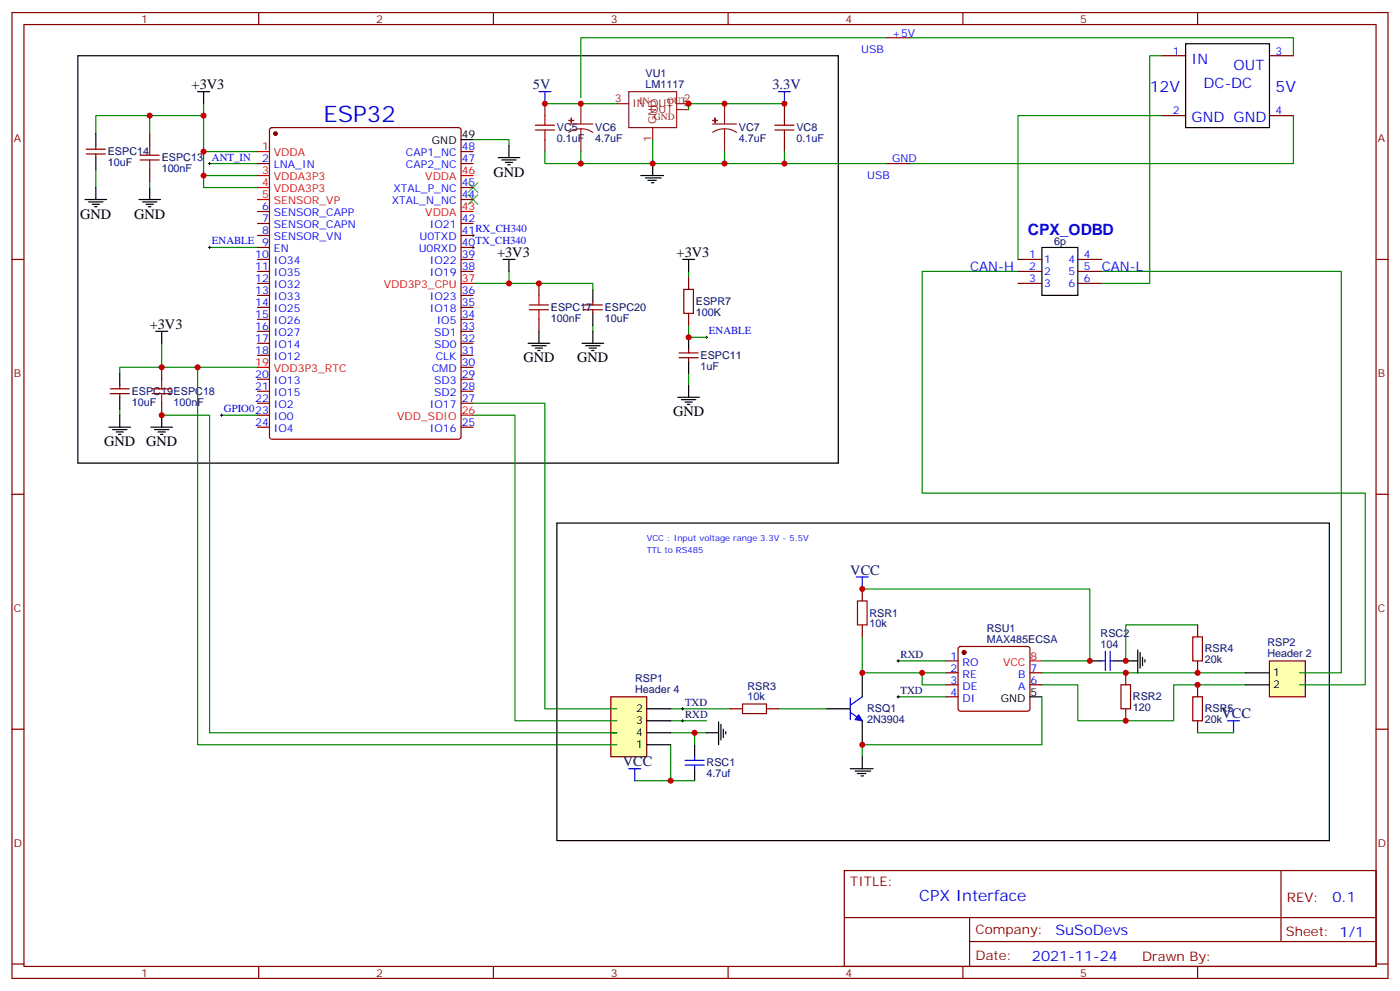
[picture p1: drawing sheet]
<svg xmlns="http://www.w3.org/2000/svg" width="412mm" height="292mm" viewBox="0 0 412 292" stroke-linecap="round" stroke-linejoin="round" font-family="sans-serif">
<g fill="none" stroke="#870000" stroke-width=".35">
<path d="M3.5 3.7h405.4v284.3h-405.4zM7.1 7.2h398.2v277.3h-398.2zM76.2 3.7v3.5M145.3 3.7v3.5M214.5 3.7v3.5M283.6 3.7v3.5M352.8 3.7v3.5M3.5 76.4h3.6M405.3 76.4h3.6M3.5 145.5h3.6M405.3 145.5h3.6M278.7 194.6h3.5"/>
<path d="M278.7 198.1h3.5M282.5 190.5l.4-.2h19.8l.5 .2 .2 .5v17.7l-.2 .5-.5 .2h-19.8l-.5-.3-.2-.4v-17.7zM303.4 198.1h3.5M3.5 214.7h3.6M278.7 201.6h3.5M278.7 205.1h3.5M303.4 201.6h3.5M405.3 214.7h3.6M248.7 256.3h156.6v28.2h-156.6zM377.3 256.3v20.9M248.7 270.1h156.5M285.6 277.2h119.6"/>
<path d="M285.6 270.1v14.2M3.5 283.8h3.6M76.2 284.5v3.5M145.3 284.5v3.5M214.5 284.5v3.5M283.6 284.5v3.5M352.8 284.5v3.5M405.3 283.8h3.6"/>
</g>
<circle cx="284" cy="192.1" r=".53" fill="#870000" stroke="#870000" stroke-width=".35"/>
<g fill="none" stroke="#000" stroke-width=".35">
<path d="M254 198.1v7M321 194.6h3.6M328.1 194.6h7M335.1 191.4v6.7M335.8 192.1v4.6M336.5 193.5v2.5M337.3 194.2v.7M204.6 219.3v3.5M208.1 215.7h3.6M211.7 212.5v6.8M212.4 213.3v4.5M213.1 214.7v2.4"/>
<path d="M213.8 215.4v.7M243.4 208.7h7.1M254 212.2v7.1M303.4 205.1h3.5M204.6 226.3v3.5M250.5 226.3h6.7M251.9 227h4.6M252.6 227.7h2.5M253.6 228.4h.8M254 222.8v3.5"/>
</g>
<path d="M303.4 194.6h3.5" fill="none" stroke="#f00" stroke-width=".35"/>
<path d="M254 187.5v10.6h24.7M264.6 194.6h14.1M271.6 198.1v3.5h7.1M306.9 198.1h60M197.6 219.3v10.5h-10.6M197.6 212.2h10.5M197.6 215.7h10.5M204.6 215.7v3.6M264.6 205.1h14.1M306.9 205.1v14.2h-52.9v3.5M306.9 201.6h10.6v10.6h28.2v-10.6h21.2M197.6 229.8h7" fill="none" stroke="#008700" stroke-width=".35"/>
<path d="M264.2 194.6h.7M264.6 194.2v.7M200.7 212.2h.7M201.1 211.8v.7M264.2 205.1h.7M264.6 204.8v.7" fill="none" stroke="#000" stroke-width=".29"/>
<g fill="none" stroke="#00f" stroke-width=".35">
<path d="M252.2 169.9h3.6M254 169.9v3.5M324.6 194.6h1M325.6 191.7v5.7M327 191.7v5.7M327 194.6h1.1M250.5 209.7l3.5 2.5M250.5 205.5v6.3M254 205.1l-3.5 2.5M201.8 225.2h5.6M201.8 223.8h5.6M204.6 222.8v1"/>
<path d="M204.6 225.2v1.1"/>
</g>
<path d="M252.9 210.4l1.1 1.8-2.1-.4z" fill="#00f" stroke="#00f" stroke-width=".35"/>
<path d="M373.9 194.6h10.6v10.5h-10.6z" fill="#ffffb0" stroke="#800000" stroke-width=".35"/>
<path d="M164 154h227.6v93.5h-227.6zM366.9 198.1h7M366.9 201.6h7" fill="none" stroke="#000" stroke-width=".35"/>
<path d="M254 173.4h67v21.2h-14.1M352.8 184h-21.2v10.6M197.6 208.7h17.6M229.3 208.7h14.1" fill="none" stroke="#008700" stroke-width=".35"/>
<path d="M361.6 212.2h3.5M363.4 212.2v3.5" fill="none" stroke="#00f" stroke-width=".35"/>
<path d="M200.7 208.7h.7M201.1 208.3v.7" fill="none" stroke="#000" stroke-width=".29"/>
<path d="M252.6 176.9h2.8v7.1h-2.8z" fill="none" stroke="#a10000" stroke-width=".35"/>
<path d="M254 173.4v3.5M254 184v3.5" fill="none" stroke="#870000" stroke-width=".35"/>
<path d="M179.9 205.1h10.6v17.7h-10.6z" fill="#ffffb0" stroke="#800000" stroke-width=".35"/>
<g fill="none" stroke="#000" stroke-width=".35">
<path d="M22.9 16.4h224v119.9h-224zM349.2 12.9h24.7v24.7h-24.7zM28.2 39.3v3.6M58.2 27h3.5M60 27v3.5M25 58.7h6.4M26.1 59.4h4.2M28.2 46.4v3.5M28.2 55.2v3.5M40.9 58.7h6.4M42 59.4h4.2M44.1 55.2v3.5"/>
<path d="M135.8 41.1h3.5M146.8 46.4h6.3M147.8 47.1h4.2M148.9 47.8h2.1M149.6 48.5h.7M149.9 42.9v3.5M188.7 51.7h6.7M190.1 52.4h4.6M190.9 53.1h2.4M191.9 53.8h.7M192.3 48.2v3.5M27.2 60.1h2.1"/>
<path d="M27.9 60.9h.7M43 60.1h2.2M43.7 60.9h.7M148.2 76.4h3.5M149.9 76.4v3.5M201.1 76.4h3.5M202.8 76.4v3.5M306.9 72.8h10.6v14.2h-10.6zM45.9 97.5h3.5M47.6 97.5v3.6M158.7 97.5v3.6M174.6 85.2v3.5"/>
<path d="M174.6 92.3v3.5M174.6 97.5v3.6M202.8 99.3v3.5M35.3 109.9v3.5M35.3 116.9v3.6M155.6 101.1h6.3M156.6 101.8h4.3M157.7 102.5h2.1M158.4 103.2h.7M171.4 101.1h6.4M172.5 101.8h4.2M173.6 102.5h2.1"/>
<path d="M174.3 103.2h.7M199.7 116.9h6.3M200.7 117.7h4.3M201.8 118.4h2.1M202.5 119.1h.7M202.8 106.4v3.5M202.8 113.4v3.5M32.1 125.8h6.4M33.2 126.5h4.2M34.2 127.2h2.1M34.9 127.9h.7M35.3 122.2v3.6"/>
<path d="M44.4 125.8h6.4M45.5 126.5h4.2M46.6 127.2h2.1M47.3 127.9h.7M47.6 122.2v3.6M190.5 219.3h7.1M190.5 215.7h7.1M190.5 212.2h7.1M190.5 208.7h7.1"/>
</g>
<g fill="none" stroke="#a10000" stroke-width=".35">
<path d="M157.7 38.3h5.6M157.7 36.9h5.6M160.5 34v2.9M160.5 38.3v2.8M228.2 38.3h5.7M228.2 36.9h5.7M231.1 34v2.9M231.1 38.3v2.8M41.3 45.7h5.6M41.3 47.1h5.6M44.1 42.9v2.8M44.1 47.1v2.8"/>
<path d="M155.9 89.8h5.7M155.9 91.2h5.7M158.7 87v2.8M158.7 91.2v2.8M201.4 85.2h2.9v7.1h-2.9zM44.8 114.5h5.6M44.8 115.9h5.6M47.6 111.7v2.8M47.6 115.9v2.8M351.4 187.5h2.8v7.1h-2.8zM218.7 207.3h7.1v2.8h-7.1zM330.2 201.6h2.8v7.1h-2.8z"/>
<path d="M351.4 205.1h2.8v7.1h-2.8z"/>
</g>
<g fill="none" stroke="#870000" stroke-width=".35">
<path d="M261.1 11.1h7M342.2 16.4h7M373.9 16.4h7.1M44.1 39.3v3.6M79.6 37.8l.5-.2h55l.7 .4v90.6l-.4 .6-55.3 .1-.7-.5v-90.5zM160.5 30.5v3.5M231.1 30.5v3.5M342.2 34h7M373.9 34h7.1M25.4 45.3h5.6M25.4 43.9h5.6M28.2 42.9v1"/>
<path d="M28.2 45.3v1.1M44.1 49.9v3.5M75.8 48.2h3.6M135.8 48.2h3.5M135.8 58.7h3.5M135.8 55.2h3.5M135.8 44.6h3.5M160.5 41.1v3.5M231.1 41.1v3.5M261.1 48.2h7M75.8 62.3h3.6M75.8 65.8h3.6"/>
<path d="M75.8 69.3h3.6M75.8 72.8h3.6M75.8 76.4h3.6M75.8 79.9h3.6M135.8 65.8h3.5M135.8 69.3h3.5M135.8 72.8h3.5M135.8 76.4h3.5M135.8 79.9h3.5M299.9 76.4h7M299.9 79.9h7M317.5 76.4h7.1"/>
<path d="M317.5 79.9h7.1M75.8 83.4h3.6M75.8 87h3.6M75.8 90.5h3.6M75.8 94h3.6M75.8 97.5h3.6M135.8 87h3.5M135.8 90.5h3.5M135.8 94h3.5M135.8 97.5h3.5M158.7 83.4v3.6M158.7 94v3.5"/>
<path d="M171.8 91.2h5.6M171.8 89.8h5.6M174.6 88.7v1.1M174.6 91.2v1.1M202.8 81.7v3.5M202.8 92.3v3.5M299.9 83.4h7M317.5 83.4h7.1M32.5 115.9h5.6M32.5 114.5h5.6M35.3 113.4v1.1M35.3 115.9v1"/>
<path d="M47.6 108.1v3.6M47.6 118.7v3.5M75.8 101.1h3.6M75.8 104.6h3.6M75.8 111.7h3.6M75.8 115.2h3.6M75.8 118.7h3.6M135.8 101.1h3.5M135.8 104.6h3.5M135.8 111.7h3.5M135.8 115.2h3.5M135.8 118.7h3.5"/>
<path d="M135.8 108.1h3.5M200 105.3h5.7M200 103.9h5.7M202.8 102.8v1.1M202.8 105.3v1.1M75.8 122.2h3.6M75.8 125.8h3.6M135.8 125.8h3.5M331.6 198.1v3.5M352.8 184v3.5M352.8 194.6v3.5M215.2 208.7h3.5"/>
<path d="M225.8 208.7h3.5M331.6 208.7v3.5M352.8 201.6v3.5M352.8 212.2v3.5"/>
</g>
<path d="M158.7 27h3.6M160.5 27v3.5M229.3 27h3.5M231.1 27v3.5M185.2 226.3h3.5M187 226.3v3.5" fill="none" stroke="#00f" stroke-width=".35"/>
<g fill="none" stroke="#008700" stroke-width=".35">
<path d="M261.1 11.1h-90v17.7M268.1 11.1h112.9v5.3M342.2 16.4h-3.5v67h-14.1M44.1 34h-15.9v5.3M60 34h-15.9v5.3M60 30.5v14.1h15.8M160.5 30.5h21.2M231.1 30.5h-28.3v1.8M342.2 34h-42.3v42.4M381 34v14.2h-112.9M28.2 49.9v5.3M44.1 53.4v1.8"/>
<path d="M60 51.7v3.5h15.8M60 44.6v7.1h15.8M61.7 48.2h14.1M139.3 41.1h10.6v1.8M171.1 44.6v3.6M192.3 41.1v7.1h-31.8v-3.6M213.4 44.6v3.6h-21.1M231.1 44.6v3.6h-17.7M231.1 48.2h30M61.7 72.8h14.1M149.9 79.9v3.5h-10.6M202.8 79.9v1.8"/>
<path d="M299.9 79.9h-28.3v65.3h130.6v56.4h-19.4M324.6 79.9h70.5v118.2h-12.3M149.9 83.4h24.7v1.8M174.6 95.8v1.7M202.8 95.8v3.5h5.3M47.6 101.1v7M58.2 108.1v111.2h123.5M75.8 108.1h-40.5v1.8M139.3 118.7h21.2v90h21.2M202.8 109.9v3.5M35.3 120.5v1.7M47.6 122.2h14.1v93.5h120h-1.8"/>
<path d="M65.3 122.2h10.5M139.3 122.2h12.4v90h30M352.8 215.7h10.6"/>
</g>
<path d="M61.4 48.2h.7M61.7 47.8v.7M61.4 72.8h.7M61.7 72.5v.7M139 69.3h.7M139 72.8h.7M139.3 69v.7M139.3 72.5v.7M207.8 99.3h.7M208.1 99v.7M64.9 122.2h.7M65.3 121.9v.7" fill="none" stroke="#000" stroke-width=".29"/>
<path d="M137.9 57.3l2.9 2.8M137.9 53.8l2.9 2.8M140.8 57.3l-2.9 2.8M140.8 53.8l-2.9 2.8" fill="none" stroke="#3c3" stroke-width=".35"/>
<circle cx="81.1" cy="39.3" r=".53" fill="#870000" stroke="#870000" stroke-width=".35"/>
<path d="M75.8 44.6h3.6M75.8 51.7h3.6M75.8 55.2h3.6M75.8 58.7h3.6M135.8 51.7h3.5M135.8 62.3h3.5M135.8 83.4h3.5M75.8 108.1h3.6M135.8 122.2h3.5" fill="none" stroke="#f00" stroke-width=".35"/>
<g fill="none" stroke="#8c2424" stroke-width=".35">
<path d="M167.6 36.5h7M171.1 37.9l1.8 .3 1.7 .8M171.1 37.9l-1.9 .3-1.6 .8M171.1 30.5v6M171.1 37.9v6.7M181.7 30.5h3.5M185.2 27h14.1v10.6h-14.1zM192.3 37.6v3.5M199.3 30.5h3.5M199.3 32.3h3.5M209.9 36.5h7.1M213.4 37.9l1.9 .3 1.7 .8"/>
<path d="M213.4 37.9l-1.8 .3-1.7 .8M213.4 30.5v6M213.4 37.9v6.7"/>
</g>
<g fill="#8c2424" stroke="#8c2424" stroke-width=".35">
<path d="M167.6 35.5h1.4z"/>
<path d="M168.3 34.7v1.5z"/>
<path d="M209.9 35.5h1.4z"/>
<path d="M210.6 34.7v1.5z"/>
</g>
<g fill="#c00">
<circle cx="271.6" cy="198.1" r=".88"/>
<circle cx="254" cy="198.1" r=".88"/>
<circle cx="254" cy="219.3" r=".88"/>
<circle cx="204.6" cy="215.7" r=".88"/>
<circle cx="321" cy="194.6" r=".88"/>
<circle cx="331.6" cy="194.6" r=".88"/>
<circle cx="254" cy="173.4" r=".88"/>
<circle cx="331.6" cy="198.1" r=".88"/>
<circle cx="331.6" cy="212.2" r=".88"/>
<circle cx="352.8" cy="198.1" r=".88"/>
<circle cx="352.8" cy="201.6" r=".88"/>
<circle cx="197.6" cy="229.8" r=".88"/>
<circle cx="60" cy="51.7" r=".88"/>
<circle cx="47.6" cy="108.1" r=".88"/>
<circle cx="158.8" cy="83.4" r=".88"/>
<circle cx="149.9" cy="83.4" r=".88"/>
<circle cx="44.1" cy="34" r=".88"/>
<circle cx="60" cy="34" r=".88"/>
<circle cx="202.8" cy="99.3" r=".88"/>
<circle cx="60" cy="44.6" r=".88"/>
<circle cx="58.2" cy="108.1" r=".88"/>
<circle cx="47.6" cy="122.2" r=".88"/>
<circle cx="171.1" cy="30.5" r=".88"/>
<circle cx="160.5" cy="30.5" r=".88"/>
<circle cx="202.8" cy="30.5" r=".88"/>
<circle cx="213.4" cy="30.5" r=".88"/>
<circle cx="171.1" cy="48.2" r=".88"/>
<circle cx="192.3" cy="48.2" r=".88"/>
<circle cx="213.4" cy="48.2" r=".88"/>
<circle cx="231.1" cy="30.5" r=".88"/>
<circle cx="231.1" cy="48.2" r=".88"/>
</g>
<text font-size="6.7" fill="#00f" x="95.2" y="35.8">ESP32</text>
<g font-size="4.6" fill="#00f">
<text x="338.7" y="27">12V</text>
<text x="375.7" y="27">5V</text>
<text x="302.8" y="69.1">CPX_ODBD</text>
<text x="270.8" y="265.3">CPX Interface</text>
</g>
<g font-size="4.2" fill="#00f">
<text x="351" y="19">IN</text>
<text x="363.4" y="20.6">OUT</text>
<text x="354.5" y="26">DC-DC</text>
<text x="351" y="35.8">GND GND</text>
<text x="392.5" y="265.6">0.1</text>
<text x="310.9" y="275.1">SuSoDevs</text>
<text x="304" y="282.9">2021-11-24</text>
</g>
<g font-size="4.2">
<text x="56.4" y="26.3">+3V3</text>
<text x="145.3" y="52">GND</text>
<text x="23.6" y="64.4">GND</text>
<text x="39.5" y="64.4">GND</text>
<text x="146.4" y="75.7">+3V3</text>
<text x="199.3" y="75.7">+3V3</text>
<text x="44.1" y="96.8">+3V3</text>
<text x="154.2" y="106.7">GND</text>
<text x="170" y="106.7">GND</text>
<text x="198.3" y="122.6">GND</text>
<text x="30.7" y="131.4">GND</text>
<text x="43" y="131.4">GND</text>
</g>
<g font-size="4.2" fill="#000080">
<text x="157" y="26.3">5V</text>
<text x="227.5" y="26.3">3.3V</text>
<text x="250.5" y="169.2">VCC</text>
<text x="359.8" y="211.4">VCC</text>
<text x="183.4" y="225.5">VCC</text>
</g>
<g font-size="3.9" fill="#00f">
<text x="285.8" y="79.9">CAN-H</text>
<text x="324.6" y="79.9">CAN-L</text>
</g>
<g font-size="3.9" fill="#800">
<text x="250.5" y="260.9">TITLE:</text>
<text x="379.1" y="265.6">REV:</text>
<text x="287.4" y="275.1">Company:</text>
<text x="378.7" y="275.7">Sheet: 1/1</text>
<text x="287.4" y="282.8">Date:</text>
<text x="336.4" y="282.8">Drawn By:</text>
</g>
<g font-size="3.2" fill="#800">
<text x="41.6" y="6.7">1</text>
<text x="110.8" y="6.7">2</text>
<text x="179.9" y="6.7">3</text>
<text x="249.1" y="6.7">4</text>
<text x="318.2" y="6.7">5</text>
<text x="4.1" y="41.8">A</text>
<text x="405.9" y="41.8">A</text>
<text x="4.1" y="110.9">B</text>
<text x="405.9" y="110.9">B</text>
<text x="4.1" y="180.1">C</text>
<text x="405.9" y="180.1">C</text>
<text x="4.1" y="249.2">D</text>
<text x="405.9" y="249.2">D</text>
<text x="41.6" y="287.5">1</text>
<text x="110.8" y="287.5">2</text>
<text x="179.9" y="287.5">3</text>
<text x="249.1" y="287.5">4</text>
<text x="318.2" y="287.5">5</text>
</g>
<g font-size="3.2" fill="#00f">
<text x="262.8" y="10.8">+5V</text>
<text x="253.7" y="15.7">USB</text>
<text x="345.5" y="16.1">1</text>
<text x="375.7" y="16.1">3</text>
<text x="345.5" y="33.7">2</text>
<text x="375.7" y="33.7">4</text>
<text x="62.4" y="47.3">ANT_IN</text>
<text x="77.2" y="47.8">2</text>
<text x="119.6" y="46">CAP1_NC</text>
<text x="136" y="47.8">47</text>
<text x="136" y="44.3">48</text>
<text x="262.8" y="47.8">GND</text>
<text x="80.7" y="49.6">LNA_IN</text>
<text x="119.6" y="49.6">CAP2_NC</text>
<text x="255.4" y="52.7">USB</text>
<text x="115.9" y="56.6">XTAL_P_NC</text>
<text x="136" y="58.4">44</text>
<text x="136" y="54.9">45</text>
<text x="77.2" y="61.9">6</text>
<text x="77.2" y="65.4">7</text>
<text x="80.7" y="63.7">SENSOR_CAPP</text>
<text x="115.5" y="60.1">XTAL_N_NC</text>
<text x="136" y="65.4">42</text>
<text x="62.4" y="72">ENABLE 9</text>
<text x="77.2" y="69">8</text>
<text x="80.7" y="67.2">SENSOR_CAPN</text>
<text x="80.7" y="70.7">SENSOR_VN</text>
<text x="123.6" y="70.7">U0TXD</text>
<text x="126.7" y="67.2">IO21</text>
<text x="136" y="69">41RX_CH340</text>
<text x="75.2" y="76">10</text>
<text x="80.7" y="74.3">EN</text>
<text x="80.7" y="77.8">IO34</text>
<text x="123.4" y="74.3">U0RXD</text>
<text x="126.7" y="77.8">IO22</text>
<text x="136" y="76">39</text>
<text x="136" y="72.5">40TX_CH340</text>
<text x="303.1" y="76">1</text>
<text x="307.6" y="77.4">1</text>
<text x="314.8" y="77.4">4</text>
<text x="319.3" y="76">4</text>
<text x="75.2" y="79.6">11</text>
<text x="75.2" y="83.1">12</text>
<text x="80.7" y="81.3">IO35</text>
<text x="126.7" y="81.3">IO19</text>
<text x="136" y="79.6">38</text>
<text x="303.1" y="79.6">2</text>
<text x="303.1" y="83.1">3</text>
<text x="307.6" y="81">2</text>
<text x="314.8" y="81">5</text>
<text x="319.3" y="79.6">5</text>
<text x="319.3" y="83.1">6</text>
<text x="75.2" y="86.6">13</text>
<text x="80.7" y="84.8">IO32</text>
<text x="80.7" y="88.4">IO33</text>
<text x="126.7" y="88.4">IO23</text>
<text x="136" y="86.6">36</text>
<text x="307.6" y="84.5">3</text>
<text x="314.8" y="84.5">6</text>
<text x="75.2" y="90.1">14</text>
<text x="75.2" y="93.7">15</text>
<text x="80.7" y="91.9">IO25</text>
<text x="80.7" y="95.4">IO26</text>
<text x="126.7" y="91.9">IO18</text>
<text x="128.7" y="95.4">IO5</text>
<text x="136" y="93.7">34</text>
<text x="136" y="90.1">35</text>
<text x="75.2" y="97.2">16</text>
<text x="75.2" y="100.7">17</text>
<text x="80.7" y="99">IO27</text>
<text x="127.9" y="99">SD1</text>
<text x="136" y="100.7">32</text>
<text x="136" y="97.2">33</text>
<text x="208.8" y="98.4">ENABLE</text>
<text x="75.2" y="104.2">18</text>
<text x="80.7" y="102.5">IO14</text>
<text x="80.7" y="106">IO12</text>
<text x="127.9" y="102.5">SD0</text>
<text x="128.3" y="106">CLK</text>
<text x="136" y="107.8">30</text>
<text x="136" y="104.2">31</text>
<text x="75.2" y="111.3">20</text>
<text x="80.7" y="113.1">IO13</text>
<text x="127.2" y="109.5">CMD</text>
<text x="127.9" y="113.1">SD3</text>
<text x="136" y="111.3">29</text>
<text x="75.2" y="114.8">21</text>
<text x="75.2" y="118.4">22</text>
<text x="80.7" y="116.6">IO15</text>
<text x="127.9" y="116.6">SD2</text>
<text x="136" y="118.4">27</text>
<text x="136" y="114.8">28</text>
<text x="66" y="121.4">GPIO023</text>
<text x="75.2" y="125.4">24</text>
<text x="80.7" y="120.1">IO2</text>
<text x="80.7" y="123.6">IO0</text>
<text x="126.7" y="120.1">IO17</text>
<text x="136" y="125.4">25</text>
<text x="80.7" y="127.2">IO4</text>
<text x="126.7" y="127.2">IO16</text>
<text x="280" y="194.2">1</text>
<text x="280" y="197.7">2</text>
<text x="283.5" y="196">RO</text>
<text x="303.6" y="197.7">7</text>
<text x="280" y="201.3">3</text>
<text x="283.5" y="199.5">RE</text>
<text x="283.5" y="203">DE</text>
<text x="299.9" y="199.5">B</text>
<text x="299.9" y="203">A</text>
<text x="303.6" y="201.3">6</text>
<text x="280" y="204.8">4</text>
<text x="283.5" y="206.6">DI</text>
</g>
<g font-size="3.2" fill="#000080">
<text x="190.2" y="22.8">VU1</text>
<text x="190.2" y="25.9">LM1117</text>
<text x="164" y="41.8">0.1uF</text>
<text x="164" y="38.6">VC5</text>
<text x="175.3" y="41.8">4.7uF</text>
<text x="175.3" y="38.6">VC6</text>
<text x="217.7" y="41.8">4.7uF</text>
<text x="217.7" y="38.6">VC7</text>
<text x="234.6" y="41.8">0.1uF</text>
<text x="234.6" y="38.6">VC8</text>
<text x="31.7" y="45.7">ESPC14</text>
<text x="47.6" y="47.4">ESPC13</text>
<text x="31.7" y="48.9">10uF</text>
<text x="47.6" y="50.6">100nF</text>
<text x="310.6" y="72.1">6p</text>
<text x="205" y="89.8">ESPR7</text>
<text x="162.3" y="94.7">100nF</text>
<text x="162.3" y="91.5">ESPC17</text>
<text x="178.2" y="94.7">10uF</text>
<text x="178.2" y="91.5">ESPC20</text>
<text x="205" y="93">100K</text>
<text x="206.4" y="105.7">ESPC11</text>
<text x="206.4" y="108.8">1uF</text>
<text x="38.8" y="119.4">10uF</text>
<text x="38.8" y="116.2">ESPC19ESPC18</text>
<text x="51.2" y="119.4">100nF</text>
<text x="256.1" y="184.7">10k</text>
<text x="256.1" y="181.5">RSR1</text>
<text x="290.7" y="189.3">MAX485ECSA</text>
<text x="290.7" y="186.1">RSU1</text>
<text x="324.2" y="190.7">104</text>
<text x="324.2" y="187.5">RSC2</text>
<text x="373.3" y="190.3">RSP2</text>
<text x="265.3" y="193.7">RXD</text>
<text x="354.9" y="195.3">20k</text>
<text x="354.9" y="192.1">RSR4</text>
<text x="373.3" y="193.5">Header 2</text>
<text x="187.1" y="200.9">RSP1</text>
<text x="220.2" y="203">RSR3</text>
<text x="187.1" y="204.1">Header 4</text>
<text x="201.8" y="207.8">TXD</text>
<text x="220.2" y="206.2">10k</text>
<text x="255.4" y="209.7">RSQ1</text>
<text x="265.3" y="204.3">TXD</text>
<text x="333.7" y="209.4">120</text>
<text x="333.7" y="206.2">RSR2</text>
<text x="354.9" y="209.7">RSR5</text>
<text x="201.8" y="211.3">RXD</text>
<text x="255.4" y="212.9">2N3904</text>
<text x="354.9" y="212.9">20k</text>
<text x="208.1" y="225.6">RSC1</text>
<text x="208.1" y="228.8">4.7uf</text>
</g>
<g font-size="3.2" fill="#8d2323">
<text x="181.1" y="30.2">3</text>
<text x="186.3" y="31.6">IN OUT</text>
<text x="191.5" y="33.3">OUT</text>
<text x="201.4" y="31.9">4</text>
<text x="191.9" y="41.7" transform="rotate(-90 191.9 41.7)">1</text>
<text x="193.3" y="36.5" transform="rotate(-90 193.3 36.5)">GND</text>
</g>
<g font-size="3.2">
<text x="136" y="40.7">49</text>
<text x="127.2" y="42.5">GND</text>
<text x="375" y="199.1">1</text>
<text x="375" y="202.7">2</text>
<text x="187.4" y="209.7">2</text>
<text x="294.8" y="206.6">GND</text>
<text x="303.6" y="204.8">5</text>
<text x="187.4" y="213.3">3</text>
<text x="187.4" y="220.3">1</text>
<text x="187.4" y="216.8">4</text>
</g>
<g font-size="3.2" fill="#f00">
<text x="77.2" y="44.3">1</text>
<text x="80.7" y="46">VDDA</text>
<text x="77.2" y="51.3">3</text>
<text x="80.7" y="53.1">VDDA3P3</text>
<text x="125.3" y="53.1">VDDA</text>
<text x="136" y="51.3">46</text>
<text x="77.2" y="54.9">4</text>
<text x="77.2" y="58.4">5</text>
<text x="80.7" y="56.6">VDDA3P3</text>
<text x="80.7" y="60.1">SENSOR_VP</text>
<text x="125.3" y="63.7">VDDA</text>
<text x="136" y="61.9">43</text>
<text x="136" y="83.1">37</text>
<text x="113" y="84.8">VDD3P3_CPU</text>
<text x="75.2" y="107.8">19</text>
<text x="80.7" y="109.5">VDD3P3_RTC</text>
<text x="117" y="123.6">VDD_SDIO</text>
<text x="136" y="121.9">26</text>
<text x="295.5" y="196">VCC</text>
<text x="303.6" y="194.2">8</text>
</g>
<g font-size="2.8" fill="#8d2323">
<text x="188.4" y="30.5">IN</text>
<text x="192.6" y="35.5">GND</text>
<text x="196.5" y="30.5">OUT2</text>
</g>
<g font-size="2.5" fill="#00f">
<text x="190.5" y="159.3">VCC : Input voltage range 3.3V - 5.5V</text>
<text x="190.5" y="162.8">TTL to RS485</text>
</g>
</svg>
